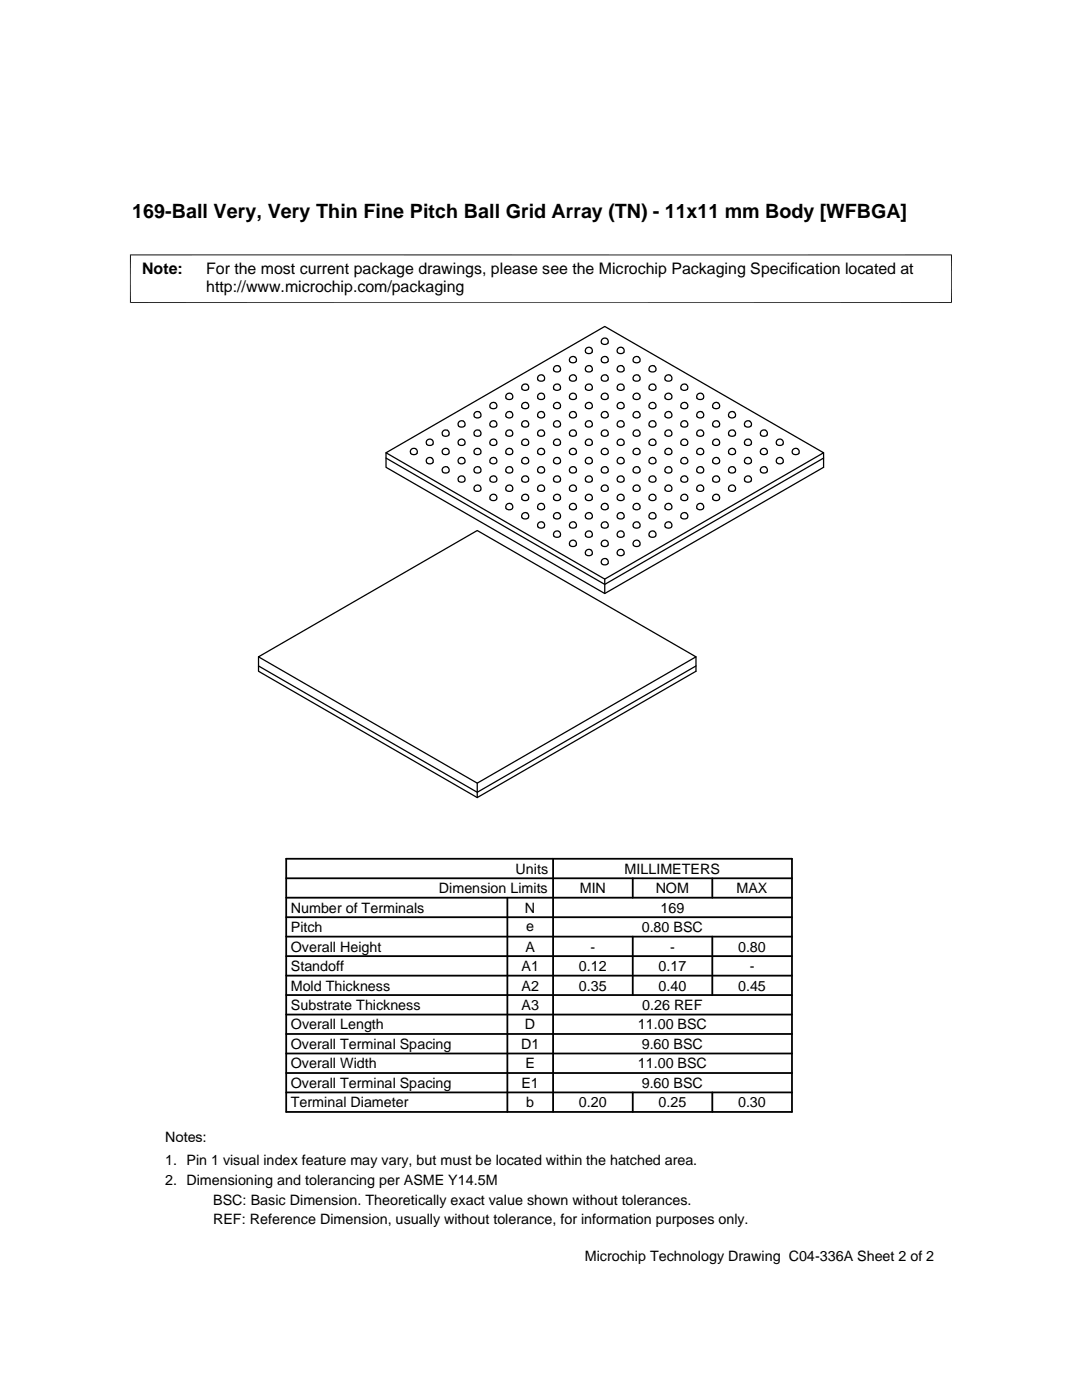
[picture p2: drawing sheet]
<svg xmlns="http://www.w3.org/2000/svg" width="216mm" height="279mm" viewBox="0 0 216 279" stroke-linecap="round" stroke-linejoin="round" font-family="sans-serif">
<g fill="none" stroke="#000" stroke-width=".25">
<path d="M104.3 76.8a.68 .68 0 0 1 1 0 .68 .68 0 0 1 .1 .9 .68 .68 0 0 1-.9 .1l-.3-.1a.67 .67 0 0 1 .1-.9zM110.7 76.8a.68 .68 0 0 1 .9 0 .68 .68 0 0 1 .1 .9 .68 .68 0 0 1-.9 .1l-.3-.1a.67 .67 0 0 1 .2-.9zM113.9 71.3a.69 .69 0 0 1 .9 0 .69 .69 0 0 1 0 1 .69 .69 0 0 1-.9 0 .63 .63 0 0 1 0-1zM117 76.8a.68 .68 0 0 1 1 0 .68 .68 0 0 1 .1 .9 .68 .68 0 0 1-.9 .1l-.3-.1a.67 .67 0 0 1 .1-.9zM120.2 67.6a.68 .68 0 0 1 .9 0 .68 .68 0 0 1 .1 .9 .68 .68 0 0 1-.9 .2l-.2-.2a.66 .66 0 0 1 .1-.9zM123.4 76.8a.68 .68 0 0 1 .9 0 .68 .68 0 0 1 .1 .9 .68 .68 0 0 1-.9 .1l-.3-.1a.67 .67 0 0 1 .2-.9zM129.7 76.8a.68 .68 0 0 1 1 0 .68 .68 0 0 1 .1 .9 .68 .68 0 0 1-.9 .1l-.3-.1a.67 .67 0 0 1 .1-.9zM136.1 76.8a.68 .68 0 0 1 .9 0 .68 .68 0 0 1 .1 .9 .68 .68 0 0 1-.9 .1l-.3-.1a.67 .67 0 0 1 .2-.9zM77 90.4l43.7-25.2 43.6 25.2-43.6 25.2zM77 91.4l43.7 25.2 43.6-25.2M82.1 89.7a.69 .69 0 0 1 .9-.1 .69 .69 0 0 1 .1 1 .69 .69 0 0 1-1 0l-.2-.6zM88.4 89.7a.69 .69 0 0 1 1-.1 .69 .69 0 0 1 0 1 .69 .69 0 0 1-.9 0l-.3-.6z"/>
<path d="M88.4 86a.69 .69 0 0 1 1 0 .69 .69 0 0 1 0 .9 .69 .69 0 0 1-.9 .1l-.3-.6zM91.6 95.2a.69 .69 0 0 1 1-.1 .69 .69 0 0 1 0 1 .69 .69 0 0 1-1 0l-.2-.6zM94.8 89.7a.69 .69 0 0 1 .9-.1 .69 .69 0 0 1 .1 1 .69 .69 0 0 1-1 0l-.2-.6zM94.8 86a.69 .69 0 0 1 .9 0 .69 .69 0 0 1 .1 .9 .69 .69 0 0 1-1 .1l-.2-.6zM98 91.5a.68 .68 0 0 1 .9-.1 .68 .68 0 0 1 .1 .9 .68 .68 0 0 1-.9 .2l-.3-.2a.68 .68 0 0 1 .2-.8zM98 95.1a.69 .69 0 0 1 1 .1 .69 .69 0 0 1 0 .9 .69 .69 0 0 1-1 0 .63 .63 0 0 1 0-1zM98 80.5a.69 .69 0 0 1 1 0 .69 .69 0 0 1 0 1 .69 .69 0 0 1-1 0 .63 .63 0 0 1 0-1zM98 98.8a.69 .69 0 0 1 1 0 .69 .69 0 0 1-.1 1 .69 .69 0 0 1-.9 0 .63 .63 0 0 1 0-1zM101.2 82.3a.68 .68 0 0 1 .9 0 .68 .68 0 0 1 .1 .9 .68 .68 0 0 1-.9 .1l-.3-.1a.68 .68 0 0 1 .2-.9zM104.3 91.5a.68 .68 0 0 1 1-.1 .68 .68 0 0 1 .1 .9 .68 .68 0 0 1-.9 .2l-.3-.2a.68 .68 0 0 1 .1-.8zM104.3 95.1a.69 .69 0 0 1 1 .1 .69 .69 0 0 1 0 .9 .69 .69 0 0 1-1 0 .63 .63 0 0 1 0-1zM104.3 80.5a.69 .69 0 0 1 1 0 .69 .69 0 0 1 0 1 .69 .69 0 0 1-1 0 .63 .63 0 0 1 0-1z"/>
<path d="M104.3 98.8a.69 .69 0 0 1 1 0 .69 .69 0 0 1 0 1 .69 .69 0 0 1-1 0 .63 .63 0 0 1 0-1zM107.5 82.3a.68 .68 0 0 1 .9 0 .68 .68 0 0 1 .1 .9 .68 .68 0 0 1-.9 .1l-.2-.1a.68 .68 0 0 1 .1-.9zM110.7 91.5a.68 .68 0 0 1 .9-.1 .68 .68 0 0 1 .1 .9 .68 .68 0 0 1-.9 .2l-.3-.2a.68 .68 0 0 1 .2-.8zM110.7 95.1a.69 .69 0 0 1 1 .1 .69 .69 0 0 1 0 .9 .69 .69 0 0 1-1 0 .63 .63 0 0 1 0-1zM110.7 80.5a.69 .69 0 0 1 1 0 .69 .69 0 0 1 0 1 .69 .69 0 0 1-1 0 .63 .63 0 0 1 0-1zM110.7 98.8a.69 .69 0 0 1 1 0 .69 .69 0 0 1-.1 1 .69 .69 0 0 1-.9 0 .63 .63 0 0 1 0-1zM113.9 82.3a.68 .68 0 0 1 .9 0 .68 .68 0 0 1 .1 .9 .68 .68 0 0 1-.9 .1l-.3-.1a.68 .68 0 0 1 .2-.9zM117 91.5a.68 .68 0 0 1 1-.1 .68 .68 0 0 1 .1 .9 .68 .68 0 0 1-.9 .2l-.3-.2a.68 .68 0 0 1 .1-.8zM120.2 82.3a.68 .68 0 0 1 .9 0 .68 .68 0 0 1 .1 .9 .68 .68 0 0 1-.9 .1l-.2-.1a.68 .68 0 0 1 .1-.9zM123.4 91.5a.68 .68 0 0 1 .9-.1 .68 .68 0 0 1 .1 .9 .68 .68 0 0 1-.9 .2l-.3-.2a.68 .68 0 0 1 .2-.8zM126.6 82.3a.68 .68 0 0 1 .9 0 .68 .68 0 0 1 .1 .9 .68 .68 0 0 1-.9 .1l-.3-.1a.68 .68 0 0 1 .2-.9zM129.7 91.5a.68 .68 0 0 1 1-.1 .68 .68 0 0 1 .1 .9 .68 .68 0 0 1-.9 .2l-.3-.2a.68 .68 0 0 1 .1-.8z"/>
<path d="M132.9 82.3a.68 .68 0 0 1 .9 0 .68 .68 0 0 1 .1 .9 .68 .68 0 0 1-.9 .1l-.2-.1a.68 .68 0 0 1 .1-.9zM136.1 91.5a.68 .68 0 0 1 .9-.1 .68 .68 0 0 1 .1 .9 .68 .68 0 0 1-.9 .2l-.3-.2a.68 .68 0 0 1 .2-.8zM139.3 82.3a.68 .68 0 0 1 .9 0 .68 .68 0 0 1 .1 .9 .68 .68 0 0 1-.9 .1l-.3-.1a.68 .68 0 0 1 .2-.9zM142.4 91.5a.68 .68 0 0 1 1-.1 .68 .68 0 0 1 .1 .9 .68 .68 0 0 1-.9 .2l-.3-.2a.68 .68 0 0 1 .1-.8zM145.6 82.3a.68 .68 0 0 1 .9 0 .68 .68 0 0 1 .1 .9 .68 .68 0 0 1-.9 .2l-.2-.2a.68 .68 0 0 1 .1-.9zM148.8 91.5a.68 .68 0 0 1 .9-.1 .68 .68 0 0 1 .1 .9 .68 .68 0 0 1-.9 .2l-.3-.2a.68 .68 0 0 1 .2-.8zM155.1 91.5a.68 .68 0 0 1 1-.1 .68 .68 0 0 1 .1 .9 .68 .68 0 0 1-.9 .2l-.3-.2a.68 .68 0 0 1 .1-.8zM164.3 90.4v2.9l-43.6 25.1-43.7-25.1v-2.9M101.2 100.6a.68 .68 0 0 1 .9 0 .68 .68 0 0 1 .1 .9 .68 .68 0 0 1-.9 .2l-.3-.2a.68 .68 0 0 1 .2-.9zM107.5 100.6a.68 .68 0 0 1 .9 0 .68 .68 0 0 1 .1 .9 .68 .68 0 0 1-.9 .2l-.2-.2a.68 .68 0 0 1 .1-.9zM107.5 104.3a.69 .69 0 0 1 1 0 .69 .69 0 0 1 0 1 .69 .69 0 0 1-1 0 .63 .63 0 0 1 0-1zM113.9 100.6a.68 .68 0 0 1 .9 0 .68 .68 0 0 1 .1 .9 .68 .68 0 0 1-.9 .2l-.3-.2a.68 .68 0 0 1 .2-.9z"/>
<path d="M113.9 104.3a.69 .69 0 0 1 .9 0 .69 .69 0 0 1 0 1 .69 .69 0 0 1-.9 0 .63 .63 0 0 1 0-1zM113.9 108a.69 .69 0 0 1 .9 0 .69 .69 0 0 1 0 1 .69 .69 0 0 1-.9 0 .63 .63 0 0 1 0-1zM117 109.8a.68 .68 0 0 1 1 0 .68 .68 0 0 1 .1 .9 .68 .68 0 0 1-.9 .1l-.3-.1a.66 .66 0 0 1 .1-.9zM120.2 100.6a.68 .68 0 0 1 .9 0 .68 .68 0 0 1 .1 .9 .68 .68 0 0 1-.9 .2l-.2-.2a.68 .68 0 0 1 .1-.9zM120.7 115.6v2.8M123.4 109.8a.68 .68 0 0 1 .9 0 .68 .68 0 0 1 .1 .9 .68 .68 0 0 1-.9 .1l-.3-.1a.66 .66 0 0 1 .2-.9zM126.6 100.6a.68 .68 0 0 1 .9 0 .68 .68 0 0 1 .1 .9 .68 .68 0 0 1-.9 .2l-.3-.2a.68 .68 0 0 1 .2-.9zM132.9 100.6a.68 .68 0 0 1 .9 0 .68 .68 0 0 1 .1 .9 .68 .68 0 0 1-.9 .2l-.2-.2a.68 .68 0 0 1 .1-.9zM139.3 100.6a.68 .68 0 0 1 .9 0 .68 .68 0 0 1 .1 .9 .68 .68 0 0 1-.9 .2l-.3-.2a.68 .68 0 0 1 .2-.9zM51.6 131.1l43.6-25.2 43.7 25.2-43.7 25.2zM51.6 132.9l43.6 25.2 43.7-25.2M138.9 131.1v2.9l-43.7 25.2-43.6-25.2v-2.9"/>
<path d="M95.2 156.3v2.9"/>
<circle cx="101.6" cy="79.1" r=".7"/>
<circle cx="108" cy="75.5" r=".7"/>
<circle cx="108" cy="79.1" r=".7"/>
<circle cx="111.1" cy="73.6" r=".7"/>
<circle cx="114.3" cy="79.1" r=".7"/>
<circle cx="114.3" cy="75.5" r=".7"/>
<circle cx="117.5" cy="73.6" r=".7"/>
<circle cx="117.5" cy="70" r=".7"/>
<circle cx="120.6" cy="71.8" r=".7"/>
<circle cx="120.7" cy="79.1" r=".7"/>
<circle cx="120.7" cy="75.5" r=".7"/>
<circle cx="123.8" cy="70" r=".7"/>
<circle cx="123.8" cy="73.6" r=".7"/>
<circle cx="127" cy="71.8" r=".7"/>
<circle cx="127" cy="79.1" r=".7"/>
<circle cx="127" cy="75.5" r=".7"/>
<circle cx="130.2" cy="73.6" r=".7"/>
<circle cx="133.4" cy="79.1" r=".7"/>
<circle cx="133.4" cy="75.5" r=".7"/>
<circle cx="139.7" cy="79.1" r=".7"/>
<circle cx="85.7" cy="88.3" r=".7"/>
<circle cx="85.8" cy="92" r=".69"/>
<circle cx="88.9" cy="93.8" r=".7"/>
<circle cx="92.1" cy="84.6" r=".7"/>
<circle cx="92.1" cy="88.3" r=".7"/>
<circle cx="92.1" cy="92" r=".69"/>
<circle cx="95.3" cy="93.8" r=".7"/>
<circle cx="95.3" cy="97.4" r=".7"/>
<circle cx="95.3" cy="82.8" r=".69"/>
<circle cx="98.4" cy="88.3" r=".7"/>
<circle cx="98.4" cy="84.6" r=".7"/>
<circle cx="101.6" cy="97.4" r=".7"/>
<circle cx="101.6" cy="93.8" r=".7"/>
<circle cx="101.6" cy="90.1" r=".7"/>
<circle cx="101.6" cy="86.5" r=".7"/>
<circle cx="104.8" cy="88.3" r=".7"/>
<circle cx="104.8" cy="84.6" r=".7"/>
<circle cx="108" cy="97.4" r=".7"/>
<circle cx="108" cy="90.1" r=".7"/>
<circle cx="108" cy="93.8" r=".7"/>
<circle cx="108" cy="86.5" r=".7"/>
<circle cx="111.1" cy="88.3" r=".7"/>
<circle cx="111.1" cy="84.6" r=".7"/>
<circle cx="114.3" cy="86.5" r=".7"/>
<circle cx="114.3" cy="90.1" r=".7"/>
<circle cx="114.3" cy="93.8" r=".7"/>
<circle cx="114.3" cy="97.4" r=".7"/>
<circle cx="117.5" cy="95.6" r=".7"/>
<circle cx="117.5" cy="81" r=".7"/>
<circle cx="117.5" cy="99.3" r=".7"/>
<circle cx="117.5" cy="88.3" r=".7"/>
<circle cx="117.5" cy="84.6" r=".7"/>
<circle cx="120.7" cy="90.1" r=".7"/>
<circle cx="120.7" cy="86.5" r=".7"/>
<circle cx="120.7" cy="93.8" r=".7"/>
<circle cx="120.7" cy="97.4" r=".7"/>
<circle cx="123.8" cy="81" r=".7"/>
<circle cx="123.8" cy="95.6" r=".7"/>
<circle cx="123.8" cy="99.3" r=".7"/>
<circle cx="123.8" cy="88.3" r=".7"/>
<circle cx="123.8" cy="84.6" r=".7"/>
<circle cx="127" cy="86.5" r=".7"/>
<circle cx="127" cy="90.1" r=".7"/>
<circle cx="127" cy="93.8" r=".7"/>
<circle cx="127" cy="97.5" r=".7"/>
<circle cx="130.2" cy="81" r=".7"/>
<circle cx="130.2" cy="95.6" r=".7"/>
<circle cx="130.2" cy="99.3" r=".7"/>
<circle cx="130.2" cy="88.3" r=".7"/>
<circle cx="130.2" cy="84.6" r=".7"/>
<circle cx="133.4" cy="86.5" r=".7"/>
<circle cx="133.4" cy="93.8" r=".7"/>
<circle cx="133.4" cy="97.5" r=".7"/>
<circle cx="133.4" cy="90.1" r=".7"/>
<circle cx="136.5" cy="81" r=".7"/>
<circle cx="136.5" cy="95.6" r=".7"/>
<circle cx="136.5" cy="99.3" r=".7"/>
<circle cx="136.5" cy="84.6" r=".7"/>
<circle cx="136.5" cy="88.3" r=".7"/>
<circle cx="139.7" cy="93.8" r=".7"/>
<circle cx="139.7" cy="90.1" r=".7"/>
<circle cx="139.7" cy="86.5" r=".7"/>
<circle cx="139.7" cy="97.5" r=".7"/>
<circle cx="142.9" cy="81" r=".7"/>
<circle cx="142.9" cy="95.6" r=".7"/>
<circle cx="142.9" cy="99.3" r=".7"/>
<circle cx="142.9" cy="88.3" r=".7"/>
<circle cx="142.9" cy="84.6" r=".7"/>
<circle cx="146.1" cy="97.5" r=".7"/>
<circle cx="146.1" cy="93.8" r=".7"/>
<circle cx="146.1" cy="90.1" r=".7"/>
<circle cx="146.1" cy="86.5" r=".7"/>
<circle cx="149.2" cy="95.6" r=".7"/>
<circle cx="149.2" cy="88.3" r=".7"/>
<circle cx="149.2" cy="84.6" r=".7"/>
<circle cx="152.4" cy="86.5" r=".7"/>
<circle cx="152.4" cy="93.8" r=".7"/>
<circle cx="152.4" cy="90.1" r=".7"/>
<circle cx="155.6" cy="88.3" r=".7"/>
<circle cx="158.8" cy="90.1" r=".7"/>
<circle cx="104.8" cy="103" r=".7"/>
<circle cx="111.1" cy="106.6" r=".7"/>
<circle cx="111.1" cy="103" r=".7"/>
<circle cx="117.5" cy="103" r=".7"/>
<circle cx="117.5" cy="106.6" r=".7"/>
<circle cx="120.6" cy="108.5" r=".7"/>
<circle cx="120.6" cy="104.8" r=".7"/>
<circle cx="120.7" cy="112.1" r=".7"/>
<circle cx="123.8" cy="106.6" r=".7"/>
<circle cx="123.8" cy="103" r=".7"/>
<circle cx="127" cy="108.5" r=".7"/>
<circle cx="127" cy="104.8" r=".7"/>
<circle cx="130.2" cy="106.6" r=".7"/>
<circle cx="130.2" cy="103" r=".7"/>
<circle cx="133.3" cy="104.8" r=".7"/>
<circle cx="136.5" cy="103" r=".7"/>
</g>
<path d="M26 50.8v9.7M189.9 50.8v9.7M189.9 50.9h-164M25.9 60.4h164" fill="none" stroke="#000" stroke-width=".2"/>
<g fill="none" stroke="#000" stroke-width=".36">
<path d="M57.1 171.4h100.9v50.5h-100.9zM57.1 179.2h100.9M57.1 175.3h100.9M101.2 179.2v42.7M110.4 171.4v50.5M126.3 175.3v3.9M142.1 175.3v3.9M57.1 190.8h100.9M57.1 186.9h100.9M57.1 183h100.9M57.1 194.7h100.9M57.1 198.6h100.9"/>
<path d="M126.3 186.9v11.7M142.1 186.9v11.7M57.1 206.4h100.9M57.1 202.5h100.9M57.1 214.1h100.9M57.1 210.2h100.9M57.1 218h100.9M126.3 218v3.9M142.1 218v3.9"/>
</g>
<text font-size="3.9" x="26.4" y="43.5">169-Ball Very, Very Thin Fine Pitch Ball Grid Array (TN) - 11x11 mm Body [WFBGA]</text>
<g font-size="3.2">
<text x="28.4" y="54.6">Note:</text>
<text x="41.1" y="54.6">For the most current package drawings, please see the Microchip Packaging Specification located at</text>
<text x="41.1" y="58.3">http://www.microchip.com/packaging</text>
</g>
<g font-size="2.9">
<text x="87.6" y="178.2">Dimension Limits</text>
<text x="102.9" y="174.4">Units</text>
<text x="115.7" y="178.2">MIN</text>
<text x="124.6" y="174.4">MILLIMETERS</text>
<text x="130.8" y="178.2">NOM</text>
<text x="147" y="178.2">MAX</text>
<text x="58" y="182.1">Number of Terminals</text>
<text x="104.8" y="182.1">N</text>
<text x="105" y="185.7">e</text>
<text x="131.8" y="182.1">169</text>
<text x="58" y="189.9">Overall Height</text>
<text x="58" y="186">Pitch</text>
<text x="104.8" y="189.9">A</text>
<text x="117.8" y="189.9">-</text>
<text x="128" y="186">0.80 BSC</text>
<text x="133.7" y="189.9">-</text>
<text x="147.3" y="189.9">0.80</text>
<text x="58" y="193.8">Standoff</text>
<text x="58" y="197.7">Mold Thickness</text>
<text x="104.1" y="193.8">A1</text>
<text x="104.1" y="197.7">A2</text>
<text x="115.5" y="197.7">0.35</text>
<text x="115.5" y="193.8">0.12</text>
<text x="131.4" y="193.8">0.17</text>
<text x="131.4" y="197.7">0.40</text>
<text x="147.3" y="197.7">0.45</text>
<text x="149.6" y="193.8">-</text>
<text x="58" y="201.6">Substrate Thickness</text>
<text x="104.1" y="201.5">A3</text>
<text x="128.1" y="201.6">0.26 REF</text>
<text x="58" y="205.4">Overall Length</text>
<text x="58" y="209.3">Overall Terminal Spacing</text>
<text x="104" y="209.3">D1</text>
<text x="104.8" y="205.4">D</text>
<text x="127.3" y="205.4">11.00 BSC</text>
<text x="128" y="209.3">9.60 BSC</text>
<text x="58" y="213.2">Overall Width</text>
<text x="104.8" y="213.2">E</text>
<text x="127.3" y="213.2">11.00 BSC</text>
<text x="58" y="221">Terminal Diameter</text>
<text x="58" y="217.1">Overall Terminal Spacing</text>
<text x="104" y="217.1">E1</text>
<text x="105" y="221">b</text>
<text x="115.5" y="221">0.20</text>
<text x="128" y="217.1">9.60 BSC</text>
<text x="131.4" y="221">0.25</text>
<text x="147.3" y="221">0.30</text>
<text x="32.9" y="228">Notes:</text>
<text x="32.9" y="232.6">1. Pin 1 visual index feature may vary, but must be located within the hatched area.</text>
<text x="32.9" y="236.5">2. Dimensioning and tolerancing per ASME Y14.5M</text>
<text x="42.5" y="244.3">REF: Reference Dimension, usually without tolerance, for information purposes only.</text>
<text x="42.5" y="240.6">BSC: Basic Dimension. Theoretically exact value shown without tolerances.</text>
<text x="116.7" y="251.7">Microchip Technology Drawing C04-336A Sheet 2 of 2</text>
</g>
</svg>
